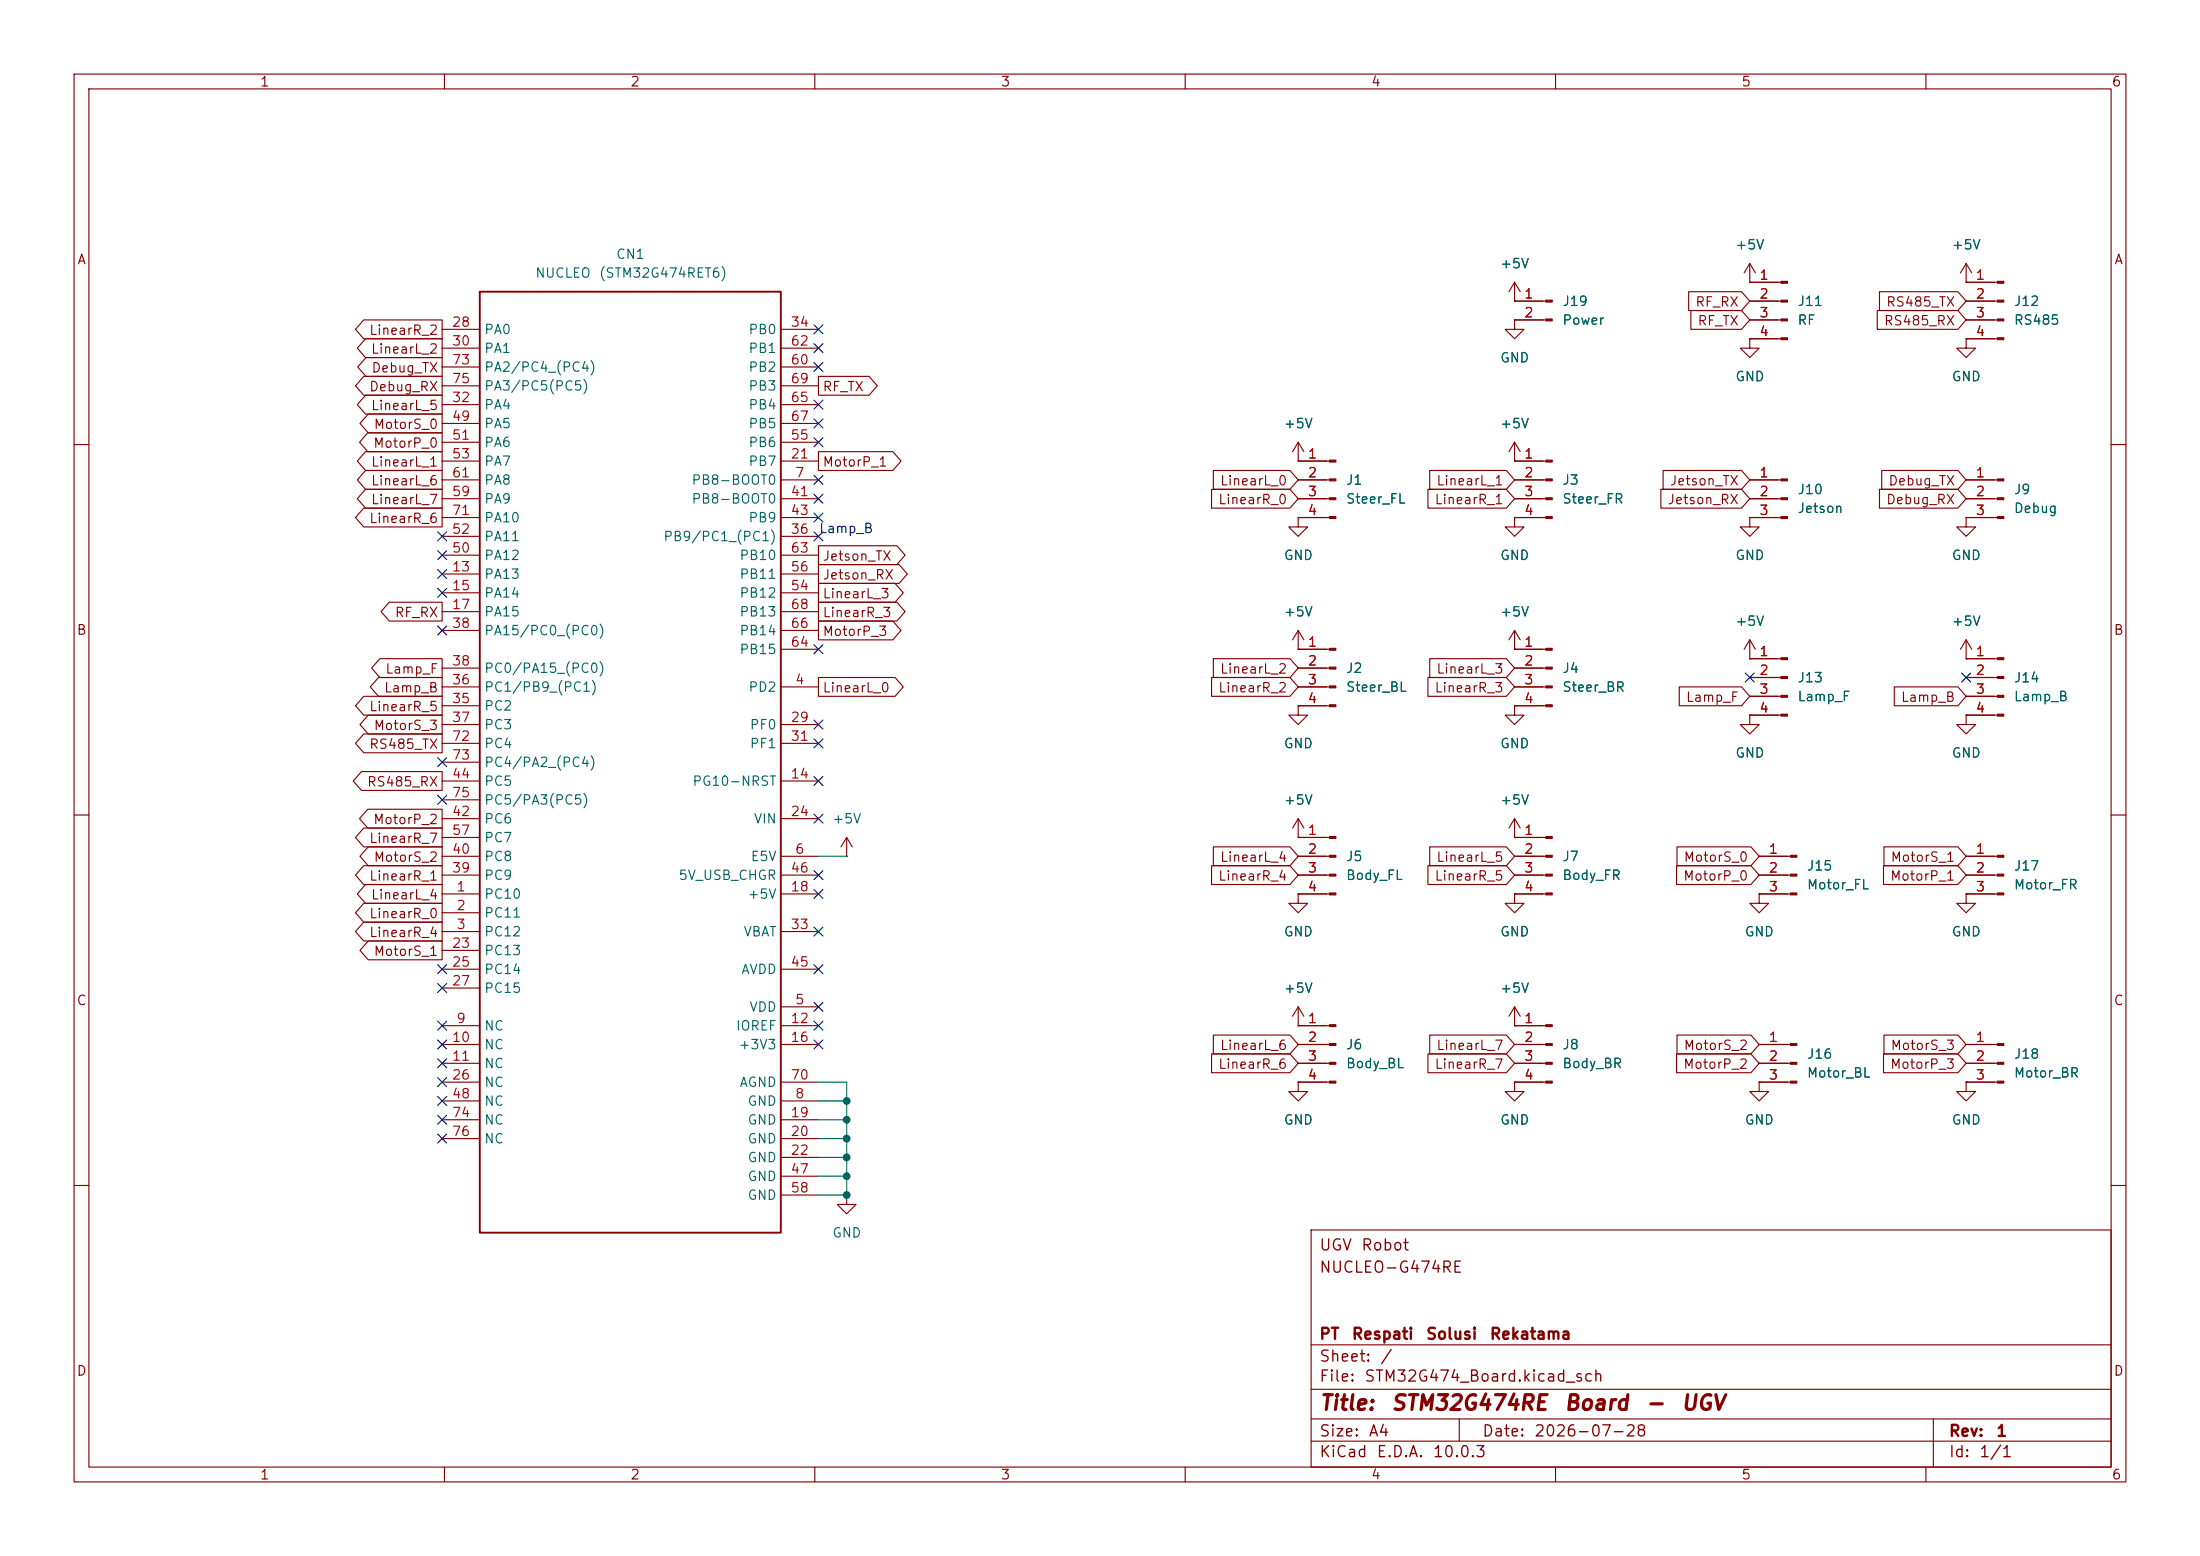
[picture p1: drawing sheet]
<svg xmlns="http://www.w3.org/2000/svg" width="297mm" height="210mm" viewBox="0 0 297 210" stroke-linecap="round" stroke-linejoin="round" font-family="sans-serif">
<g fill="none" stroke="#840000" stroke-width=".15">
<path d="M10 10h277v190h-277zM12 12h273v186h-273zM60 10v2M110 10v2M160 10v2M210 10v2M260 10v2M204.5 38.1l-.8 1.3M204.5 38.1l.7 1.3M204.5 38.1v2.5M228 39.4h7.1l1.1 1.2-1.1 1.3h-7.1zM236.2 38.1h.1"/>
<path d="M236.2 38.1h4.2M236.2 35.6l-.7 1.2M236.2 35.6l.8 1.2M236.2 35.6v2.5M253.7 39.4h10.6l1.1 1.2-1.1 1.3h-10.6zM265.4 38.1h.1M265.4 38.1h4.2M265.4 35.6l-.7 1.2M265.4 35.6l.8 1.2M265.4 35.6v2.5M49.1 43.2h10.6v2.5h-10.6l-1.1-1.2zM49.1 50.8h10.6v2.5h-10.6l-1.1-1.2z"/>
<path d="M49.3 53.3h10.4v2.6h-10.4l-1.1-1.3zM49.3 45.7h10.4v2.6h-10.4l-1.1-1.3zM49.4 48.3h10.3v2.5h-10.3l-1.1-1.3zM49.6 58.4h10.1v2.6h-10.1l-1.1-1.3zM49.7 55.9h10v2.5h-10l-1.1-1.2zM59.7 44.5h5.1M59.7 47h5.1M59.7 54.6h5.1M59.7 57.2h5.1M59.7 59.7h5.1M59.7 49.5h5.1M59.7 52.1h5.1"/>
<path d="M105.4 44.5h5.1M105.4 47h5.1M105.4 54.6h5.1M105.4 57.2h5.1M105.4 59.7h5.1M105.4 49.5h5.1M105.4 52.1h5.1M110.5 50.8h6.8l1.1 1.3-1.1 1.2h-6.8zM175.3 59.7v2.5M175.3 59.7l-.8 1.3M175.3 59.7l.7 1.3M204.5 40.6h.1"/>
<path d="M204.5 43.2v1.3h1.2l-1.2 1.2-1.3-1.2h1.3M204.5 43.2h.1M204.5 59.7v2.5M204.5 59.7l-.8 1.3M204.5 59.7l.7 1.3M204.5 40.6h4.2M204.5 43.2h4.2M228.3 41.9h6.8l1.1 1.3-1.1 1.3h-6.8zM236.2 45.7v1.3h1.3l-1.3 1.3-1.3-1.3h1.3M236.2 45.7h.1M236.2 40.6h4.2M236.2 43.2h4.2"/>
<path d="M236.2 45.7h4.2M253.4 41.9h10.9l1.1 1.3-1.1 1.3h-10.9zM265.4 45.7v1.3h1.3l-1.3 1.3-1.2-1.3h1.2M265.4 45.7h.1M265.4 40.6h4.2M265.4 43.2h4.2M265.4 45.7h4.2M10 60h2M49.1 68.6h10.6v2.5h-10.6l-1.1-1.2zM49.3 66h10.4v2.6h-10.4l-1.1-1.3zM49.3 63.5h10.4v2.5h-10.4l-1.1-1.2zM49.3 61h10.4v2.5h-10.4l-1.1-1.3z"/>
<path d="M59.7 62.2h5.1M59.7 64.8h5.1M59.7 67.3h5.1M59.7 69.9h5.1M59.7 77.5h5.1M59.7 72.4h5.1M59.7 74.9h5.1M105.4 62.2h5.1M105.4 64.8h5.1M105.4 67.3h5.1M105.4 69.9h5.1M105.4 77.5h5.1"/>
<path d="M105.4 72.4h5.1M105.4 74.9h5.1M110.5 61h10l1.1 1.2-1.1 1.3h-10zM110.5 73.7h10.6l1.1 1.2-1.1 1.3h-10.6zM110.5 78.7h10.3l1.1 1.3-1.1 1.3h-10.3zM110.5 76.2h10.9l1.1 1.3-1.1 1.2h-10.9zM163.6 66h10.5l1.2 1.3-1.2 1.3h-10.5zM163.8 63.5h10.3l1.2 1.3-1.2 1.2h-10.3zM175.3 69.9v1.2h1.2l-1.2 1.3-1.3-1.3h1.3M175.3 69.9h.1M175.3 62.2h.1M175.3 62.2h4.2"/>
<path d="M175.3 64.8h4.2M175.3 67.3h4.2M175.3 69.9h4.2M192.8 66h10.6l1.1 1.3-1.1 1.3h-10.6zM193 63.5h10.4l1.1 1.3-1.1 1.2h-10.4zM204.5 62.2h.1M204.5 69.9v1.2h1.2l-1.2 1.3-1.3-1.3h1.3M204.5 69.9h.1M204.5 62.2h4.2M204.5 64.8h4.2M204.5 67.3h4.2M204.5 69.9h4.2"/>
<path d="M224.2 66h10.9l1.1 1.3-1.1 1.3h-10.9zM224.5 63.5h10.6l1.1 1.3-1.1 1.2h-10.6zM236.2 69.9v1.2h1.3l-1.3 1.3-1.3-1.3h1.3M236.2 69.9h.1M236.2 64.8h4.2M236.2 67.3h4.2M236.2 69.9h4.2M253.7 66h10.6l1.1 1.3-1.1 1.3h-10.6zM254 63.5h10.3l1.1 1.3-1.1 1.2h-10.3zM265.4 69.9v1.2h1.3l-1.3 1.3-1.2-1.3h1.2M265.4 69.9h.1M265.4 64.8h4.2"/>
<path d="M265.4 67.3h4.2M265.4 69.9h4.2M285 60h2M49.1 94h10.6v2.5h-10.6l-1.1-1.2zM49.1 99.1h10.6v2.5h-10.6l-1.1-1.3zM49.7 96.5h10v2.6h-10l-1.1-1.3zM51.1 91.4h8.6v2.6h-8.6l-1.1-1.3zM51.3 88.9h8.4v2.5h-8.4l-1.1-1.2zM52.6 81.3h7.1v2.5h-7.1l-1.2-1.2zM59.7 90.2h5.1M59.7 92.7h5.1M59.7 95.3h5.1"/>
<path d="M59.7 80h5.1M59.7 82.6h5.1M59.7 97.8h5.1M59.7 85.1h5.1M105.4 87.6h5.1M105.4 92.7h5.1M105.4 80h5.1M105.4 82.6h5.1M105.4 97.8h5.1M105.4 85.1h5.1M110.5 81.3h10.6l1.1 1.3-1.1 1.2h-10.6zM110.5 91.4h10.3l1.1 1.3-1.1 1.3h-10.3z"/>
<path d="M110.5 83.8h10l1.1 1.3-1.1 1.3h-10zM163.6 91.4h10.5l1.2 1.3-1.2 1.3h-10.5zM163.8 88.9h10.3l1.2 1.3-1.2 1.2h-10.3zM175.3 87.6h.1M175.3 95.3v1.2h1.2l-1.2 1.3-1.3-1.3h1.3M175.3 95.3h.1M175.3 85.1l-.8 1.3M175.3 85.1l.7 1.3M175.3 85.1v2.5M175.3 87.6h4.2M175.3 90.2h4.2M175.3 92.7h4.2"/>
<path d="M175.3 95.3h4.2M192.8 91.4h10.6l1.1 1.3-1.1 1.3h-10.6zM193 88.9h10.4l1.1 1.3-1.1 1.2h-10.4zM204.5 95.3v1.2h1.2l-1.2 1.3-1.3-1.3h1.3M204.5 95.3h.1M204.5 87.6h.1M204.5 85.1v2.5M204.5 87.6h4.2M204.5 90.2h4.2M204.5 92.7h4.2M204.5 95.3h4.2M204.5 85.1l-.8 1.3"/>
<path d="M204.5 85.1l.7 1.3M226.7 92.7h8.4l1.1 1.3-1.1 1.3h-8.4zM236.2 88.9h.1M236.2 96.5v1.3h1.3l-1.3 1.3-1.3-1.3h1.3M236.2 96.5h.1M236.2 86.4v2.5M236.2 88.9h4.2M236.2 91.4h4.2M236.2 94h4.2M236.2 96.5h4.2M236.2 86.4l-.7 1.2M236.2 86.4l.8 1.2"/>
<path d="M255.7 92.7h8.6l1.1 1.3-1.1 1.3h-8.6zM265.4 88.9h.1M265.4 96.5v1.3h1.3l-1.3 1.3-1.2-1.3h1.2M265.4 96.5h.1M265.4 86.4v2.5M265.4 86.4l-.7 1.2M265.4 86.4l.8 1.2M265.4 88.9h4.2M265.4 91.4h4.2M265.4 94h4.2M265.4 96.5h4.2M10 110h2"/>
<path d="M48.8 104.1h10.9v2.6h-10.9l-1.1-1.3zM49.1 111.8h10.6v2.5h-10.6l-1.1-1.3zM49.1 116.8h10.6v2.6h-10.6l-1.1-1.3zM49.3 119.4h10.4v2.5h-10.4l-1.1-1.2zM49.6 109.2h10.1v2.6h-10.1l-1.1-1.3zM49.7 114.3h10v2.5h-10l-1.1-1.2zM59.7 115.6h5.1M59.7 105.4h5.1M59.7 110.5h5.1M59.7 100.3h5.1M59.7 118.1h5.1M59.7 113h5.1"/>
<path d="M59.7 102.9h5.1M59.7 108h5.1M105.4 115.6h5.1M105.4 105.4h5.1M105.4 110.5h5.1M105.4 100.3h5.1M105.4 118.1h5.1M114.3 115.6h.1M114.3 113l-.8 1.3M114.3 113l.8 1.3M114.3 113v2.6M163.6 116.8h10.5l1.2 1.3-1.2 1.3h-10.5z"/>
<path d="M163.8 114.3h10.3l1.2 1.3-1.2 1.2h-10.3zM175.3 113h.1M175.3 110.5v2.5M175.3 115.6h4.2M175.3 118.1h4.2M175.3 113h4.2M175.3 110.5l-.8 1.3M175.3 110.5l.7 1.3M192.8 116.8h10.6l1.1 1.3-1.1 1.3h-10.6zM193 114.3h10.4l1.1 1.3-1.1 1.2h-10.4zM204.5 113h.1M204.5 110.5v2.5"/>
<path d="M204.5 115.6h4.2M204.5 118.1h4.2M204.5 113h4.2M204.5 110.5l-.8 1.3M204.5 110.5l.7 1.3M226.3 116.8h10.1l1.1 1.3-1.1 1.3h-10.1zM226.4 114.3h10l1.1 1.3-1.1 1.2h-10zM237.5 115.6h4.2M237.5 118.1h4.2M254.3 116.8h10l1.1 1.3-1.1 1.3h-10zM254.3 114.3h10l1.1 1.3-1.1 1.2h-10zM265.4 115.6h4.2"/>
<path d="M265.4 118.1h4.2M285 110h2M49.1 121.9h10.6v2.6h-10.6l-1.1-1.3zM49.1 124.5h10.6v2.5h-10.6l-1.1-1.3zM49.7 127h10v2.5h-10l-1.1-1.2zM59.7 120.7h5.1M59.7 123.2h5.1M59.7 125.7h5.1M59.7 138.4h5.1M59.7 128.3h5.1M59.7 130.8h5.1M59.7 133.4h5.1"/>
<path d="M105.4 120.7h5.1M105.4 125.7h5.1M105.4 135.9h5.1M105.4 138.4h5.1M105.4 130.8h5.1M163.8 139.7h10.3l1.2 1.3-1.2 1.2h-10.3zM175.3 120.7v1.2h1.2l-1.2 1.3-1.3-1.3h1.3M175.3 120.7h.1M175.3 138.4h.1M175.3 135.9v2.5M175.3 120.7h4.2M175.3 138.4h4.2"/>
<path d="M175.3 135.9l-.8 1.3M175.3 135.9l.7 1.3M193 139.7h10.4l1.1 1.3-1.1 1.2h-10.4zM204.5 120.7v1.2h1.2l-1.2 1.3-1.3-1.3h1.3M204.5 120.7h.1M204.5 138.4h.1M204.5 135.9v2.5M204.5 120.7h4.2M204.5 138.4h4.2M204.5 135.9l-.8 1.3M204.5 135.9l.7 1.3M226.4 139.7h10l1.1 1.3-1.1 1.2h-10z"/>
<path d="M237.5 120.7v1.2h1.3l-1.3 1.3-1.3-1.3h1.3M237.5 120.7h.1M237.5 120.7h4.2M254.3 139.7h10l1.1 1.3-1.1 1.2h-10zM265.4 120.7v1.2h1.3l-1.3 1.3-1.2-1.3h1.2M265.4 120.7h.1M265.4 120.7h4.2M59.7 148.6h5.1M59.7 141h5.1M59.7 143.5h5.1M59.7 151.1h5.1M59.7 153.7h5.1"/>
<path d="M59.7 146.1h5.1M105.4 148.6h5.1M105.4 141h5.1M105.4 151.1h5.1M105.4 153.7h5.1M105.4 156.2h5.1M105.4 146.1h5.1M105.4 158.8h5.1M163.6 142.2h10.5l1.2 1.3-1.2 1.3h-10.5zM175.3 146.1v1.2h1.2l-1.2 1.3-1.3-1.3h1.3M175.3 146.1h.1M175.3 141h4.2"/>
<path d="M175.3 143.5h4.2M175.3 146.1h4.2M192.8 142.2h10.6l1.1 1.3-1.1 1.3h-10.6zM204.5 146.1v1.2h1.2l-1.2 1.3-1.3-1.3h1.3M204.5 146.1h.1M204.5 141h4.2M204.5 143.5h4.2M204.5 146.1h4.2M226.3 142.2h10.1l1.1 1.3-1.1 1.3h-10.1zM237.5 146.1v1.2h1.3l-1.3 1.3-1.3-1.3h1.3M237.5 146.1h.1M237.5 141h4.2"/>
<path d="M237.5 143.5h4.2M237.5 146.1h4.2M254.3 142.2h10l1.1 1.3-1.1 1.3h-10zM265.4 146.1v1.2h1.3l-1.3 1.3-1.2-1.3h1.2M265.4 146.1h.1M265.4 141h4.2M265.4 143.5h4.2M265.4 146.1h4.2M10 160h2M105.4 161.3h5.1M114.3 161.3v1.3h1.3l-1.3 1.2-1.3-1.2h1.3M114.3 161.3h.1"/>
<path d="M177 166h108v32h-108zM285 160h2M60 198v2M110 198v2M160 198v2M177 194.5h108M177 191.5h108M177 187.5h108M177 181.5h108M197 191.5v3M210 198v2M260 198v2"/>
<path d="M261 191.5v6.5"/>
</g>
<g fill="#840000" stroke="#840000" stroke-width=".15">
<path d="M208.7 40.5h.8v.3h-.8z"/>
<path d="M208.7 43.1h.8v.2h-.8z"/>
<path d="M208.7 62.1h.8v.3h-.8z"/>
<path d="M208.7 64.6h.8v.3h-.8z"/>
<path d="M208.7 67.2h.8v.2h-.8z"/>
<path d="M208.7 69.7h.8v.3h-.8z"/>
<path d="M240.4 64.6h.9v.3h-.9z"/>
<path d="M240.4 67.2h.9v.2h-.9z"/>
<path d="M240.4 69.7h.9v.3h-.9z"/>
<path d="M208.7 87.5h.8v.3h-.8z"/>
<path d="M208.7 90h.8v.3h-.8z"/>
<path d="M208.7 92.6h.8v.2h-.8z"/>
<path d="M208.7 95.1h.8v.3h-.8z"/>
<path d="M179.5 138.3h.8v.3h-.8z"/>
<path d="M179.5 140.8h.8v.3h-.8z"/>
<path d="M179.5 143.4h.8v.2h-.8z"/>
<path d="M179.5 145.9h.8v.3h-.8z"/>
<path d="M179.5 112.9h.8v.3h-.8z"/>
<path d="M179.5 115.4h.8v.3h-.8z"/>
<path d="M179.5 118h.8v.2h-.8z"/>
<path d="M179.5 120.5h.8v.3h-.8z"/>
<path d="M179.5 87.5h.8v.3h-.8z"/>
<path d="M179.5 90h.8v.3h-.8z"/>
<path d="M179.5 92.6h.8v.2h-.8z"/>
<path d="M179.5 95.1h.8v.3h-.8z"/>
<path d="M179.5 62.1h.8v.3h-.8z"/>
<path d="M179.5 64.6h.8v.3h-.8z"/>
<path d="M179.5 67.2h.8v.2h-.8z"/>
<path d="M179.5 69.7h.8v.3h-.8z"/>
<path d="M240.4 38h.9v.2h-.9z"/>
<path d="M240.4 40.5h.9v.3h-.9z"/>
<path d="M240.4 43.1h.9v.2h-.9z"/>
<path d="M240.4 45.6h.9v.2h-.9z"/>
<path d="M241.7 115.4h.9v.3h-.9z"/>
<path d="M241.7 118h.9v.2h-.9z"/>
<path d="M241.7 120.5h.9v.3h-.9z"/>
<path d="M269.6 38h.9v.2h-.9z"/>
<path d="M269.6 40.5h.9v.3h-.9z"/>
<path d="M269.6 43.1h.9v.2h-.9z"/>
<path d="M269.6 45.6h.9v.2h-.9z"/>
<path d="M269.6 64.6h.9v.3h-.9z"/>
<path d="M269.6 67.2h.9v.2h-.9z"/>
<path d="M269.6 69.7h.9v.3h-.9z"/>
<path d="M269.6 88.8h.9v.2h-.9z"/>
<path d="M269.6 91.3h.9v.3h-.9z"/>
<path d="M269.6 93.9h.9v.2h-.9z"/>
<path d="M269.6 96.4h.9v.2h-.9z"/>
<path d="M240.4 88.8h.9v.2h-.9z"/>
<path d="M240.4 91.3h.9v.3h-.9z"/>
<path d="M240.4 93.9h.9v.2h-.9z"/>
<path d="M240.4 96.4h.9v.2h-.9z"/>
<path d="M241.7 140.8h.9v.3h-.9z"/>
<path d="M241.7 143.4h.9v.2h-.9z"/>
<path d="M241.7 145.9h.9v.3h-.9z"/>
<path d="M208.7 112.9h.8v.3h-.8z"/>
<path d="M208.7 115.4h.8v.3h-.8z"/>
<path d="M208.7 118h.8v.2h-.8z"/>
<path d="M208.7 120.5h.8v.3h-.8z"/>
<path d="M208.7 138.3h.8v.3h-.8z"/>
<path d="M208.7 140.8h.8v.3h-.8z"/>
<path d="M208.7 143.4h.8v.2h-.8z"/>
<path d="M208.7 145.9h.8v.3h-.8z"/>
<path d="M269.6 115.4h.9v.3h-.9z"/>
<path d="M269.6 118h.9v.2h-.9z"/>
<path d="M269.6 120.5h.9v.3h-.9z"/>
<path d="M269.6 140.8h.9v.3h-.9z"/>
<path d="M269.6 143.4h.9v.2h-.9z"/>
<path d="M269.6 145.9h.9v.3h-.9z"/>
</g>
<path d="M64.8 39.4h40.6v127h-40.6z" fill="none" stroke="#840000" stroke-width=".25"/>
<path d="M110.5 115.6h3.8M110.5 146.1h3.8v15.2h-3.8M110.5 158.8h3.8M110.5 151.1h3.8M110.5 148.6h3.8M110.5 153.7h3.8M110.5 156.2h3.8" fill="none" stroke="#009600" stroke-width=".15"/>
<g fill="none" stroke="#000084" stroke-width=".15">
<path d="M109.9 54l1.2 1.2M109.9 48.9l1.2 1.2M109.9 46.4l1.2 1.2M109.9 56.5l1.2 1.3M109.9 43.8l1.2 1.3M109.9 59.1l1.2 1.2M111.1 56.5l-1.2 1.3M111.1 54l-1.2 1.2M111.1 48.9l-1.2 1.2M111.1 46.4l-1.2 1.2M111.1 43.8l-1.2 1.3M111.1 59.1l-1.2 1.2"/>
<path d="M59.1 76.9l1.2 1.2M59.1 79.4l1.2 1.2M59.1 71.8l1.2 1.2M59.1 74.3l1.2 1.2M60.3 76.9l-1.2 1.2M60.3 79.4l-1.2 1.2M60.3 71.8l-1.2 1.2M60.3 74.3l-1.2 1.2M109.9 64.2l1.2 1.2M109.9 66.7l1.2 1.2M109.9 69.2l1.2 1.3M109.9 71.8l1.2 1.2"/>
<path d="M111.1 64.2l-1.2 1.2M111.1 66.7l-1.2 1.2M111.1 69.2l-1.2 1.3M111.1 71.8l-1.2 1.2M59.1 84.5l1.2 1.2M60.3 84.5l-1.2 1.2M109.9 87l1.2 1.2M109.9 97.2l1.2 1.2M109.9 99.7l1.2 1.2M111.1 87l-1.2 1.2M111.1 97.2l-1.2 1.2M111.1 99.7l-1.2 1.2"/>
<path d="M235.6 90.8l1.2 1.2M236.8 90.8l-1.2 1.2M264.8 90.8l1.2 1.2M266 90.8l-1.2 1.2M59.1 107.3l1.2 1.3M59.1 102.3l1.2 1.2M60.3 107.3l-1.2 1.3M60.3 102.3l-1.2 1.2M109.9 117.5l1.2 1.2M109.9 104.8l1.2 1.2M109.9 109.9l1.2 1.2M111.1 117.5l-1.2 1.2"/>
<path d="M111.1 104.8l-1.2 1.2M111.1 109.9l-1.2 1.2M59.1 137.8l1.2 1.2M59.1 132.7l1.2 1.3M59.1 130.2l1.2 1.2M60.3 137.8l-1.2 1.2M60.3 132.7l-1.2 1.3M60.3 130.2l-1.2 1.2M109.9 135.3l1.2 1.2M109.9 130.2l1.2 1.2M109.9 137.8l1.2 1.2M109.9 120l1.2 1.3"/>
<path d="M109.9 125.1l1.2 1.2M111.1 135.3l-1.2 1.2M111.1 130.2l-1.2 1.2M111.1 137.8l-1.2 1.2M111.1 120l-1.2 1.3M111.1 125.1l-1.2 1.2M59.1 153.1l1.2 1.2M59.1 140.4l1.2 1.2M59.1 145.4l1.2 1.3M59.1 150.5l1.2 1.2M59.1 148l1.2 1.2M59.1 142.9l1.2 1.2"/>
<path d="M60.3 153.1l-1.2 1.2M60.3 140.4l-1.2 1.2M60.3 145.4l-1.2 1.3M60.3 150.5l-1.2 1.2M60.3 148l-1.2 1.2M60.3 142.9l-1.2 1.2M109.9 140.4l1.2 1.2M111.1 140.4l-1.2 1.2"/>
</g>
<g fill="#009600" stroke="#009600" stroke-width=".14">
<circle cx="114.3" cy="153.7" r=".46"/>
<circle cx="114.3" cy="156.2" r=".46"/>
<circle cx="114.3" cy="161.3" r=".46"/>
<circle cx="114.3" cy="158.8" r=".46"/>
<circle cx="114.3" cy="148.6" r=".46"/>
<circle cx="114.3" cy="151.1" r=".46"/>
</g>
<g font-size="2" fill="#840000">
<text x="178" y="190.8">Title:</text>
<text x="187.7" y="190.8">STM32G474RE</text>
<text x="211" y="190.8">Board</text>
<text x="222" y="190.8">-</text>
<text x="226.8" y="190.8">UGV</text>
</g>
<g font-size="1.5" fill="#840000">
<text x="178" y="172.2">NUCLEO-G474RE</text>
<text x="178" y="169.2">UGV</text>
<text x="183.7" y="169.2">Robot</text>
<text x="178" y="184.2">Sheet:</text>
<text x="178" y="181.2">PT</text>
<text x="182.4" y="181.2">Respati</text>
<text x="186.2" y="184.2">/</text>
<text x="192.4" y="181.2">Solusi</text>
<text x="201" y="181.2">Rekatama</text>
<text x="178" y="186.9">File:</text>
<text x="184.1" y="186.9">STM32G474_Board.kicad_sch</text>
<text x="178" y="197.1">KiCad</text>
<text x="178" y="194.3">Size:</text>
<text x="184.7" y="194.3">A4</text>
<text x="185.7" y="197.1">E.D.A.</text>
<text x="193.3" y="197.1">10.0.3</text>
<text x="200" y="194.3">Date:</text>
<text x="207" y="194.3">2026-07-28</text>
<text x="263" y="194.3">Rev:</text>
<text x="263" y="197.1">Id:</text>
<text x="267.1" y="197.1">1/1</text>
<text x="269.4" y="194.3">1</text>
</g>
<g font-size="1.3" fill="#840000">
<text x="35" y="12">1</text>
<text x="85" y="12">2</text>
<text x="135" y="12">3</text>
<text x="185" y="12">4</text>
<text x="235" y="12">5</text>
<text x="285" y="12">6</text>
<text x="10.3" y="36">A</text>
<text x="285.3" y="36">A</text>
<text x="228.8" y="41.7">RF_RX</text>
<text x="254.5" y="41.7">RS485_TX</text>
<text x="49.8" y="45.5">LinearR_2</text>
<text x="229.1" y="44.2">RF_TX</text>
<text x="254.2" y="44.2">RS485_RX</text>
<text x="49.8" y="53.1">Debug_RX</text>
<text x="50" y="48.1">LinearL_2</text>
<text x="50.1" y="50.6">Debug_TX</text>
<text x="111" y="53.1">RF_TX</text>
<text x="50" y="55.7">LinearL_5</text>
<text x="50.4" y="58.2">MotorS_0</text>
<text x="50" y="65.8">LinearL_6</text>
<text x="50" y="63.3">LinearL_1</text>
<text x="50.3" y="60.8">MotorP_0</text>
<text x="111" y="63.3">MotorP_1</text>
<text x="164.6" y="65.8">LinearL_0</text>
<text x="193.8" y="65.8">LinearL_1</text>
<text x="225.3" y="65.8">Jetson_TX</text>
<text x="254.8" y="65.8">Debug_TX</text>
<text x="49.8" y="70.9">LinearR_6</text>
<text x="50" y="68.4">LinearL_7</text>
<text x="164.4" y="68.4">LinearR_0</text>
<text x="193.6" y="68.4">LinearR_1</text>
<text x="225" y="68.4">Jetson_RX</text>
<text x="254.5" y="68.4">Debug_RX</text>
<text x="111" y="76">Jetson_TX</text>
<text x="53.2" y="83.6">RF_RX</text>
<text x="111" y="83.6">LinearR_3</text>
<text x="111" y="81.1">LinearL_3</text>
<text x="111" y="78.5">Jetson_RX</text>
<text x="10.3" y="86">B</text>
<text x="111" y="86.2">MotorP_3</text>
<text x="285.3" y="86">B</text>
<text x="51.8" y="93.8">Lamp_B</text>
<text x="51.9" y="91.2">Lamp_F</text>
<text x="111" y="93.8">LinearL_0</text>
<text x="164.4" y="93.8">LinearR_2</text>
<text x="164.6" y="91.2">LinearL_2</text>
<text x="193.6" y="93.8">LinearR_3</text>
<text x="193.8" y="91.2">LinearL_3</text>
<text x="227.5" y="95">Lamp_F</text>
<text x="256.5" y="95">Lamp_B</text>
<text x="49.8" y="96.3">LinearR_5</text>
<text x="49.8" y="101.4">RS485_TX</text>
<text x="50.4" y="98.9">MotorS_3</text>
<text x="49.5" y="106.5">RS485_RX</text>
<text x="50.3" y="111.6">MotorP_2</text>
<text x="49.8" y="114.1">LinearR_7</text>
<text x="49.8" y="119.2">LinearR_1</text>
<text x="50.4" y="116.6">MotorS_2</text>
<text x="164.4" y="119.2">LinearR_4</text>
<text x="164.6" y="116.6">LinearL_4</text>
<text x="193.6" y="119.2">LinearR_5</text>
<text x="193.8" y="116.6">LinearL_5</text>
<text x="227.1" y="119.2">MotorP_0</text>
<text x="227.2" y="116.6">MotorS_0</text>
<text x="255.1" y="119.2">MotorP_1</text>
<text x="255.2" y="116.6">MotorS_1</text>
<text x="49.8" y="124.3">LinearR_0</text>
<text x="50" y="121.7">LinearL_4</text>
<text x="49.8" y="126.8">LinearR_4</text>
<text x="50.4" y="129.3">MotorS_1</text>
<text x="10.3" y="136">C</text>
<text x="285.3" y="136">C</text>
<text x="164.6" y="142">LinearL_6</text>
<text x="193.8" y="142">LinearL_7</text>
<text x="227.2" y="142">MotorS_2</text>
<text x="255.2" y="142">MotorS_3</text>
<text x="164.4" y="144.6">LinearR_6</text>
<text x="193.6" y="144.6">LinearR_7</text>
<text x="227.1" y="144.6">MotorP_2</text>
<text x="255.1" y="144.6">MotorP_3</text>
<text x="10.3" y="186">D</text>
<text x="285.3" y="186">D</text>
<text x="35" y="200">1</text>
<text x="85" y="200">2</text>
<text x="135" y="200">3</text>
<text x="185" y="200">4</text>
<text x="235" y="200">5</text>
<text x="285" y="200">6</text>
</g>
<g font-size="1.3" fill="#006464">
<text x="83.1" y="35.3">CN1</text>
<text x="234.2" y="34">+5V</text>
<text x="263.4" y="34">+5V</text>
<text x="72.2" y="37.8">NUCLEO</text>
<text x="80.8" y="37.8">(STM32G474RET6)</text>
<text x="202.4" y="36.5">+5V</text>
<text x="210.8" y="41.6">J19</text>
<text x="242.6" y="41.6">J11</text>
<text x="271.8" y="41.6">J12</text>
<text x="65.3" y="45.4">PA0</text>
<text x="65.3" y="48">PA1</text>
<text x="100.9" y="45.4">PB0</text>
<text x="100.9" y="48">PB1</text>
<text x="210.8" y="44.2">Power</text>
<text x="242.6" y="44.2">RF</text>
<text x="271.8" y="44.2">RS485</text>
<text x="65.3" y="50.5">PA2/PC4_(PC4)</text>
<text x="65.3" y="53">PA3/PC5(PC5)</text>
<text x="100.9" y="50.5">PB2</text>
<text x="100.9" y="53">PB3</text>
<text x="202.4" y="49.2">GND</text>
<text x="234.2" y="51.8">GND</text>
<text x="263.4" y="51.8">GND</text>
<text x="65.3" y="55.6">PA4</text>
<text x="65.3" y="58.1">PA5</text>
<text x="100.9" y="55.6">PB4</text>
<text x="100.9" y="58.1">PB5</text>
<text x="173.2" y="58.1">+5V</text>
<text x="202.4" y="58.1">+5V</text>
<text x="65.3" y="60.7">PA6</text>
<text x="65.3" y="63.2">PA7</text>
<text x="65.3" y="65.7">PA8</text>
<text x="93.3" y="65.7">PB8-BOOT0</text>
<text x="100.9" y="63.2">PB7</text>
<text x="100.9" y="60.7">PB6</text>
<text x="181.6" y="65.7">J1</text>
<text x="210.8" y="65.7">J3</text>
<text x="65.3" y="68.3">PA9</text>
<text x="65.3" y="70.8">PA10</text>
<text x="93.3" y="68.3">PB8-BOOT0</text>
<text x="100.9" y="70.8">PB9</text>
<text x="181.6" y="68.3">Steer_FL</text>
<text x="210.8" y="68.3">Steer_FR</text>
<text x="242.6" y="67">J10</text>
<text x="242.6" y="69.6">Jetson</text>
<text x="271.8" y="67">J9</text>
<text x="271.8" y="69.6">Debug</text>
<text x="65.3" y="75.9">PA12</text>
<text x="65.3" y="73.4">PA11</text>
<text x="89.5" y="73.4">PB9/PC1_(PC1)</text>
<text x="99.7" y="75.9">PB10</text>
<text x="173.2" y="75.9">GND</text>
<text x="202.4" y="75.9">GND</text>
<text x="234.2" y="75.9">GND</text>
<text x="263.4" y="75.9">GND</text>
<text x="65.3" y="78.4">PA13</text>
<text x="65.3" y="81">PA14</text>
<text x="65.3" y="83.5">PA15</text>
<text x="99.7" y="81">PB12</text>
<text x="99.7" y="78.4">PB11</text>
<text x="99.7" y="83.5">PB13</text>
<text x="173.2" y="83.5">+5V</text>
<text x="202.4" y="83.5">+5V</text>
<text x="65.3" y="86.1">PA15/PC0_(PC0)</text>
<text x="99.7" y="88.6">PB15</text>
<text x="99.7" y="86.1">PB14</text>
<text x="234.2" y="84.8">+5V</text>
<text x="263.4" y="84.8">+5V</text>
<text x="65.3" y="93.7">PC1/PB9_(PC1)</text>
<text x="65.3" y="91.1">PC0/PA15_(PC0)</text>
<text x="100.9" y="93.7">PD2</text>
<text x="181.6" y="91.1">J2</text>
<text x="181.6" y="93.7">Steer_BL</text>
<text x="210.8" y="91.1">J4</text>
<text x="210.8" y="93.7">Steer_BR</text>
<text x="242.6" y="92.4">J13</text>
<text x="242.6" y="95">Lamp_F</text>
<text x="271.8" y="92.4">J14</text>
<text x="271.8" y="95">Lamp_B</text>
<text x="65.3" y="96.2">PC2</text>
<text x="65.3" y="98.8">PC3</text>
<text x="65.3" y="101.3">PC4</text>
<text x="101.1" y="98.8">PF0</text>
<text x="101.1" y="101.3">PF1</text>
<text x="173.2" y="101.3">GND</text>
<text x="202.4" y="101.3">GND</text>
<text x="65.3" y="106.4">PC5</text>
<text x="65.3" y="103.8">PC4/PA2_(PC4)</text>
<text x="93.4" y="106.4">PG10-NRST</text>
<text x="234.2" y="102.6">GND</text>
<text x="263.4" y="102.6">GND</text>
<text x="65.3" y="111.5">PC6</text>
<text x="65.3" y="108.9">PC5/PA3(PC5)</text>
<text x="101.7" y="111.5">VIN</text>
<text x="112.3" y="111.5">+5V</text>
<text x="173.2" y="108.9">+5V</text>
<text x="202.4" y="108.9">+5V</text>
<text x="65.3" y="119.1">PC9</text>
<text x="65.3" y="116.5">PC8</text>
<text x="65.3" y="114">PC7</text>
<text x="91.5" y="119.1">5V_USB_CHGR</text>
<text x="101.3" y="116.5">E5V</text>
<text x="181.6" y="116.5">J5</text>
<text x="181.6" y="119.1">Body_FL</text>
<text x="210.8" y="116.5">J7</text>
<text x="210.8" y="119.1">Body_FR</text>
<text x="243.8" y="117.8">J15</text>
<text x="271.8" y="117.8">J17</text>
<text x="65.3" y="121.6">PC10</text>
<text x="65.3" y="124.2">PC11</text>
<text x="100.8" y="121.6">+5V</text>
<text x="243.8" y="120.4">Motor_FL</text>
<text x="271.8" y="120.4">Motor_FR</text>
<text x="65.3" y="126.7">PC12</text>
<text x="65.3" y="129.2">PC13</text>
<text x="65.3" y="131.8">PC14</text>
<text x="100" y="131.8">AVDD</text>
<text x="100.3" y="126.7">VBAT</text>
<text x="173.2" y="126.7">GND</text>
<text x="202.4" y="126.7">GND</text>
<text x="235.5" y="126.7">GND</text>
<text x="263.4" y="126.7">GND</text>
<text x="65.3" y="134.3">PC15</text>
<text x="101.1" y="136.9">VDD</text>
<text x="173.2" y="134.3">+5V</text>
<text x="202.4" y="134.3">+5V</text>
<text x="65.3" y="139.4">NC</text>
<text x="65.3" y="141.9">NC</text>
<text x="99.3" y="139.4">IOREF</text>
<text x="99.6" y="141.9">+3V3</text>
<text x="181.6" y="141.9">J6</text>
<text x="210.8" y="141.9">J8</text>
<text x="243.8" y="143.2">J16</text>
<text x="271.8" y="143.2">J18</text>
<text x="65.3" y="144.5">NC</text>
<text x="65.3" y="147">NC</text>
<text x="65.3" y="149.6">NC</text>
<text x="99.7" y="147">AGND</text>
<text x="100.8" y="149.6">GND</text>
<text x="181.6" y="144.5">Body_BL</text>
<text x="210.8" y="144.5">Body_BR</text>
<text x="243.8" y="145.8">Motor_BL</text>
<text x="271.8" y="145.8">Motor_BR</text>
<text x="65.3" y="152.1">NC</text>
<text x="65.3" y="154.6">NC</text>
<text x="100.8" y="152.1">GND</text>
<text x="100.8" y="154.6">GND</text>
<text x="173.2" y="152.1">GND</text>
<text x="202.4" y="152.1">GND</text>
<text x="235.5" y="152.1">GND</text>
<text x="263.4" y="152.1">GND</text>
<text x="100.8" y="157.2">GND</text>
<text x="100.8" y="159.7">GND</text>
<text x="100.8" y="162.3">GND</text>
<text x="112.3" y="167.3">GND</text>
</g>
<g font-size="1.3" fill="#a90000">
<text x="205.7" y="40.6">1</text>
<text x="237.4" y="38.1">1</text>
<text x="237.4" y="40.6">2</text>
<text x="266.6" y="38.1">1</text>
<text x="266.6" y="40.6">2</text>
<text x="60.9" y="44.4">28</text>
<text x="60.9" y="47">30</text>
<text x="106.6" y="44.4">34</text>
<text x="106.6" y="47">62</text>
<text x="205.7" y="43.2">2</text>
<text x="237.4" y="43.2">3</text>
<text x="237.4" y="45.7">4</text>
<text x="266.6" y="43.2">3</text>
<text x="266.6" y="45.7">4</text>
<text x="60.9" y="49.5">73</text>
<text x="60.9" y="52">75</text>
<text x="106.6" y="49.5">60</text>
<text x="106.6" y="52">69</text>
<text x="60.9" y="54.6">32</text>
<text x="60.9" y="57.1">49</text>
<text x="60.9" y="59.7">51</text>
<text x="106.6" y="59.7">55</text>
<text x="106.6" y="54.6">65</text>
<text x="106.6" y="57.1">67</text>
<text x="60.9" y="62.2">53</text>
<text x="60.9" y="64.7">61</text>
<text x="106.6" y="62.2">21</text>
<text x="107.2" y="64.7">7</text>
<text x="176.5" y="62.2">1</text>
<text x="176.5" y="64.7">2</text>
<text x="205.7" y="62.2">1</text>
<text x="205.7" y="64.7">2</text>
<text x="237.4" y="64.7">1</text>
<text x="266.6" y="64.7">1</text>
<text x="60.9" y="67.3">59</text>
<text x="60.9" y="69.8">71</text>
<text x="106.6" y="67.3">41</text>
<text x="106.6" y="69.8">43</text>
<text x="176.5" y="67.3">3</text>
<text x="176.5" y="69.8">4</text>
<text x="205.7" y="67.3">3</text>
<text x="205.7" y="69.8">4</text>
<text x="237.4" y="67.3">2</text>
<text x="237.4" y="69.8">3</text>
<text x="266.6" y="67.3">2</text>
<text x="266.6" y="69.8">3</text>
<text x="60.9" y="77.4">13</text>
<text x="60.9" y="74.9">50</text>
<text x="60.9" y="72.4">52</text>
<text x="106.6" y="72.4">36</text>
<text x="106.6" y="77.4">56</text>
<text x="106.6" y="74.9">63</text>
<text x="60.9" y="80">15</text>
<text x="60.9" y="82.5">17</text>
<text x="106.6" y="80">54</text>
<text x="106.6" y="82.5">68</text>
<text x="60.9" y="85.1">38</text>
<text x="106.6" y="87.6">64</text>
<text x="106.6" y="85.1">66</text>
<text x="176.5" y="87.6">1</text>
<text x="205.7" y="87.6">1</text>
<text x="237.4" y="88.9">1</text>
<text x="266.6" y="88.9">1</text>
<text x="60.9" y="95.2">35</text>
<text x="60.9" y="92.7">36</text>
<text x="60.9" y="90.1">38</text>
<text x="107.2" y="92.7">4</text>
<text x="176.5" y="90.1">2</text>
<text x="176.5" y="92.7">3</text>
<text x="176.5" y="95.2">4</text>
<text x="205.7" y="90.1">2</text>
<text x="205.7" y="92.7">3</text>
<text x="205.7" y="95.2">4</text>
<text x="237.4" y="91.4">2</text>
<text x="237.4" y="94">3</text>
<text x="266.6" y="91.4">2</text>
<text x="266.6" y="94">3</text>
<text x="60.9" y="97.8">37</text>
<text x="60.9" y="100.3">72</text>
<text x="106.6" y="97.8">29</text>
<text x="106.6" y="100.3">31</text>
<text x="237.4" y="96.5">4</text>
<text x="266.6" y="96.5">4</text>
<text x="60.9" y="105.4">44</text>
<text x="60.9" y="102.8">73</text>
<text x="60.9" y="107.9">75</text>
<text x="106.6" y="105.4">14</text>
<text x="60.9" y="110.5">42</text>
<text x="60.9" y="113">57</text>
<text x="106.6" y="110.5">24</text>
<text x="176.5" y="113">1</text>
<text x="205.7" y="113">1</text>
<text x="60.9" y="118.1">39</text>
<text x="60.9" y="115.5">40</text>
<text x="106.6" y="118.1">46</text>
<text x="107.2" y="115.5">6</text>
<text x="176.5" y="115.5">2</text>
<text x="176.5" y="118.1">3</text>
<text x="205.7" y="115.5">2</text>
<text x="205.7" y="118.1">3</text>
<text x="238.7" y="115.5">1</text>
<text x="238.7" y="118.1">2</text>
<text x="266.6" y="115.5">1</text>
<text x="266.6" y="118.1">2</text>
<text x="61.5" y="120.6">1</text>
<text x="61.5" y="123.2">2</text>
<text x="61.5" y="125.7">3</text>
<text x="106.6" y="120.6">18</text>
<text x="106.6" y="125.7">33</text>
<text x="176.5" y="120.6">4</text>
<text x="205.7" y="120.6">4</text>
<text x="238.7" y="120.6">3</text>
<text x="266.6" y="120.6">3</text>
<text x="60.9" y="128.2">23</text>
<text x="60.9" y="130.8">25</text>
<text x="106.6" y="130.8">45</text>
<text x="60.9" y="133.3">27</text>
<text x="107.2" y="135.9">5</text>
<text x="60.9" y="140.9">10</text>
<text x="60.9" y="143.5">11</text>
<text x="61.5" y="138.4">9</text>
<text x="106.6" y="138.4">12</text>
<text x="106.6" y="140.9">16</text>
<text x="176.5" y="138.4">1</text>
<text x="176.5" y="140.9">2</text>
<text x="176.5" y="143.5">3</text>
<text x="205.7" y="138.4">1</text>
<text x="205.7" y="140.9">2</text>
<text x="205.7" y="143.5">3</text>
<text x="238.7" y="140.9">1</text>
<text x="238.7" y="143.5">2</text>
<text x="266.6" y="140.9">1</text>
<text x="266.6" y="143.5">2</text>
<text x="60.9" y="146">26</text>
<text x="60.9" y="148.6">48</text>
<text x="106.6" y="146">70</text>
<text x="107.2" y="148.6">8</text>
<text x="176.5" y="146">4</text>
<text x="205.7" y="146">4</text>
<text x="238.7" y="146">3</text>
<text x="266.6" y="146">3</text>
<text x="60.9" y="151.1">74</text>
<text x="60.9" y="153.6">76</text>
<text x="106.6" y="151.1">19</text>
<text x="106.6" y="153.6">20</text>
<text x="106.6" y="156.2">22</text>
<text x="106.6" y="158.7">47</text>
<text x="106.6" y="161.3">58</text>
</g>
<text font-size="1.3" fill="#0f0f0f" x="110.5" y="72.3">Lamp_B</text>
</svg>
